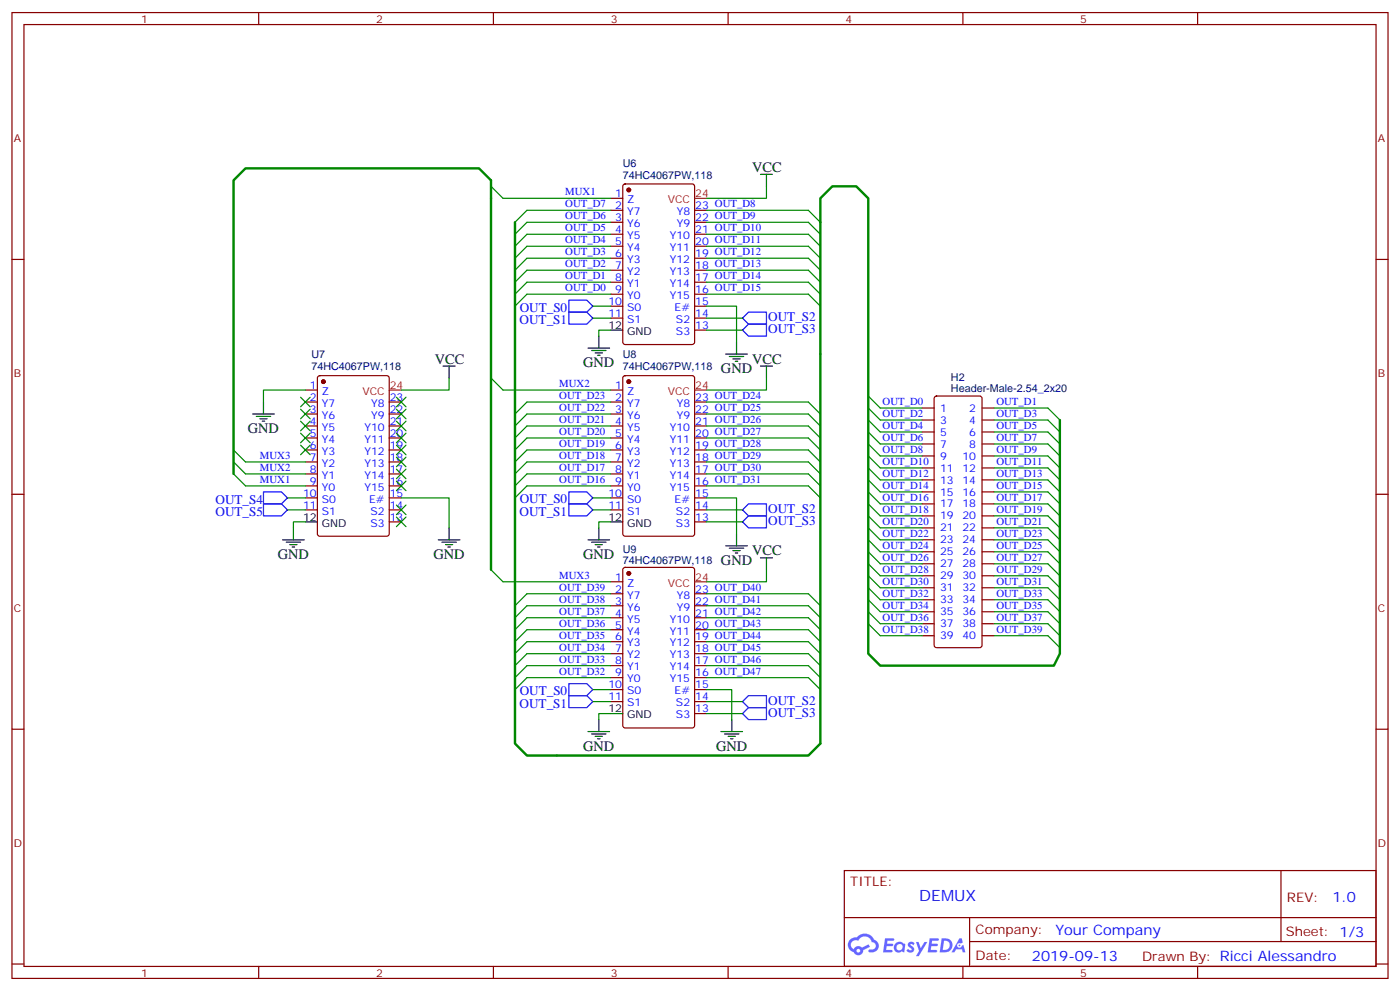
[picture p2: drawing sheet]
<svg xmlns="http://www.w3.org/2000/svg" width="412mm" height="292mm" viewBox="0 0 412 292" stroke-linecap="round" stroke-linejoin="round" font-family="sans-serif">
<path d="M151.7 65.4v153.5l3.5 3.5h82.9l3.6-3.5v-160.5l3.5-3.5h7l3.6 3.5v134l3.5 3.6h51.1l1.8-3.6v-68.8M68.8 139.5v-86.4l3.5-3.5h68.8l3.5 3.5v114.6" fill="none" stroke="#008700" stroke-width=".71"/>
<g fill="none" stroke="#870000" stroke-width=".35">
<path d="M3.5 3.7h405.4v284.3h-405.4zM7.1 7.2h398.2v277.3h-398.2zM76.2 3.7v3.5M145.3 3.7v3.5M214.5 3.7v3.5M283.6 3.7v3.5M352.8 3.7v3.5M3.5 76.4h3.6M405.3 76.4h3.6M3.5 145.5h3.6M405.3 145.5h3.6M3.5 214.7h3.6"/>
<path d="M405.3 214.7h3.6M248.7 256.3h156.6v28.2h-156.6zM377.3 256.3v20.9M248.7 270.1h156.5M285.6 277.2h119.6M285.6 270.1v14.2M3.5 283.8h3.6M76.2 284.5v3.5M145.3 284.5v3.5M214.5 284.5v3.5M283.6 284.5v3.5M352.8 284.5v3.5"/>
<path d="M405.3 283.8h3.6"/>
</g>
<g fill="#5487ff">
<path d="M267.7 277.5a1.22 1.22 0 0 1 1.7 .2l-.4 .6a.47 .47 0 0 0-.3-.4 .47 .47 0 0 0-.5 .2l.1 .2a1.14 1.14 0 0 1 .8 1.8 1.14 1.14 0 0 1-1.9 0l-.2-.2 .5-.6 .7 .5a.29 .29 0 0 0 .3-.3 .29 .29 0 0 0-.2-.3 1.04 1.04 0 0 1-.6-1.7z"/>
<path d="M260.7 276.2h2.4l.3 .2-.2 .5-1.8 .1-.1 .8h1.5l.3 .4-.3 .4h-1.6l-.2 1.1h1.7l.2 .3-.2 .3-2.6 .1z"/>
<path d="M273.8 276.2h2.4l.3 .2-.1 .5-1.8 .1-.2 .8h1.6l.3 .4-.4 .4-1.6-.1-.1 1.1 1.7 .1 .2 .3-.2 .3-2.6 .1z"/>
<path d="M282.6 276.2h.7l.3 1.3-.6 .3a.69 .69 0 0 0-1 .3 .69 .69 0 0 0 .4 .9 .69 .69 0 0 0 .9-.6l.5-.2 .6 2.2h-.8l-.2-.9h-1.8l-.5 .9h-.8z"/>
<path d="M269.8 277.3h.8l.6 1.8 1.1-1.8h.9l-2.6 4.2h-.8l.9-1.5z"/>
<path d="M277.4 276.2l-.6 4.2h1.3a2.11 2.11 0 0 0 2.5-2.1 2.11 2.11 0 0 0-2.5-2.1zM278.1 277a1.39 1.39 0 0 1 1.7 1.4 1.39 1.39 0 0 1-1.8 1.2h-.3z"/>
<path d="M263.7 277.8a1.54 1.54 0 0 0-.1 2.2 1.54 1.54 0 0 0 2.2 .1l.6 .3 .3-2.3-.2-.3h-.4a1.49 1.49 0 0 0-2.4 0zM264 278.8a.94 .94 0 0 1 1.8 0 .94 .94 0 0 1-1.8 0z"/>
<path d="M250.4 276.6a2.18 2.18 0 0 0 1.1 3.7 1.44 1.44 0 0 0 1.6 .9 1.44 1.44 0 0 0 1.2-1.4l2-1.1-.5-.7-1.9 1a1.47 1.47 0 0 0-2.4 .4 1.39 1.39 0 0 1-.7-1.9 1.39 1.39 0 0 1 2-.5 2.12 2.12 0 0 1 2.2-1.3 2.12 2.12 0 0 1 1.9 1.7 1.14 1.14 0 0 1 1.1 1.4 1.14 1.14 0 0 1-1.7 .7 .43 .43 0 0 0-.5 .4 .43 .43 0 0 0 .4 .5 1.98 1.98 0 0 0 2.5-1.2 1.98 1.98 0 0 0-1.2-2.6 3.1 3.1 0 0 0-5.3-.6l-.9 .1zM252.3 279.9a.55 .55 0 0 1 1.1 0 .55 .55 0 0 1-1.1 0z"/>
<circle cx="282.6" cy="278.3" r=".26"/>
</g>
<g fill="none" stroke="#870000" stroke-width=".35">
<path d="M179.9 58.4h3.5M183.7 54.4l.4-.2h19.8l.7 .4v46.1l-.5 .7h-20l-.6-.4-.1-46.1zM179.9 61.9h3.5M179.9 65.4h3.5M179.9 69h3.5M179.9 72.5h3.5M179.9 76h3.5M179.9 79.6h3.5M204.6 61.9h3.5M204.6 65.4h3.5M204.6 69h3.5M204.6 72.5h3.5"/>
<path d="M204.6 76h3.5M204.6 79.6h3.5M179.9 83.1h3.5M179.9 86.6h3.5M179.9 90.1h3.5M179.9 93.7h3.5M204.6 83.1h3.5M204.6 86.6h3.5M204.6 90.1h3.5M204.6 93.7h3.5M204.6 97.2h3.5M90 114.8h3.5"/>
<path d="M90 118.4h3.5M93.7 110.8l.5-.2h19.7l.7 .4 .1 46.2-.5 .6-20 .1-.7-.5v-46.1zM114.7 118.4h3.5M179.9 114.8h3.5M179.9 118.4h3.5M183.7 110.8l.4-.2h19.8l.7 .4v46.2l-.5 .6-20 .1-.6-.5-.1-46.1zM204.6 118.4h3.5M275.4 116.8l.5-.2h12.7l.5 .2 .2 .5v72.7l-.3 .5-.4 .2h-12.7l-.5-.3-.2-.4v-72.7zM90 121.9h3.5M90 125.4h3.5M90 128.9h3.5M90 132.5h3.5"/>
<path d="M90 136h3.5M90 139.5h3.5M114.7 121.9h3.5M114.7 125.4h3.5M114.7 128.9h3.5M114.7 132.5h3.5M114.7 136h3.5M114.7 139.5h3.5M179.9 121.9h3.5M179.9 125.4h3.5M179.9 128.9h3.5M179.9 132.5h3.5"/>
<path d="M179.9 136h3.5M179.9 139.5h3.5M204.6 121.9h3.5M204.6 125.4h3.5M204.6 128.9h3.5M204.6 132.5h3.5M204.6 136h3.5M204.6 139.5h3.5M271.6 120.1h3.6M271.6 123.6h3.6M271.6 127.2h3.6M271.6 130.7h3.6"/>
<path d="M271.6 134.2h3.6M271.6 137.8h3.6M289.3 120.1h3.5M289.3 123.6h3.5M289.3 127.2h3.5M289.3 130.7h3.5M289.3 134.2h3.5M289.3 137.8h3.5M90 143.1h3.5M90 146.6h3.5M90 150.1h3.5M114.7 143.1h3.5"/>
<path d="M114.7 146.6h3.5M114.7 150.1h3.5M114.7 153.6h3.5M179.9 143.1h3.5M179.9 146.6h3.5M179.9 150.1h3.5M204.6 143.1h3.5M204.6 146.6h3.5M204.6 150.1h3.5M204.6 153.6h3.5M271.6 141.3h3.6M271.6 144.8h3.6"/>
<path d="M271.6 148.3h3.6M271.6 151.9h3.6M271.6 155.4h3.6M271.6 158.9h3.6M289.3 141.3h3.5M289.3 144.8h3.5M289.3 148.3h3.5M289.3 151.9h3.5M289.3 155.4h3.5M289.3 158.9h3.5M179.9 171.3h3.5M179.9 174.8h3.5"/>
<path d="M179.9 178.3h3.5M183.7 167.2l.4-.2h19.8l.7 .5v46.1l-.5 .7h-20l-.6-.4-.1-46.2zM204.6 174.8h3.5M204.6 178.3h3.5M271.6 162.5h3.6M271.6 166h3.6M271.6 169.5h3.6M271.6 173h3.6M271.6 176.6h3.6M289.3 162.5h3.5M289.3 166h3.5M289.3 169.5h3.5"/>
<path d="M289.3 173h3.5M289.3 176.6h3.5M179.9 181.9h3.5M179.9 185.4h3.5M179.9 188.9h3.5M179.9 192.4h3.5M179.9 196h3.5M179.9 199.5h3.5M204.6 181.9h3.5M204.6 185.4h3.5M204.6 188.9h3.5M204.6 192.4h3.5"/>
<path d="M204.6 196h3.5M204.6 199.5h3.5M271.6 180.1h3.6M271.6 183.6h3.6M271.6 187.1h3.6M289.3 180.1h3.5M289.3 183.6h3.5M289.3 187.1h3.5M179.9 203h3.5M179.9 206.6h3.5M204.6 203h3.5M204.6 206.6h3.5"/>
<path d="M204.6 210.1h3.5"/>
</g>
<g fill="#870000" stroke="#870000" stroke-width=".35">
<circle cx="185.2" cy="112.4" r=".53"/>
<circle cx="185.2" cy="168.8" r=".53"/>
<circle cx="185.2" cy="55.9" r=".53"/>
<circle cx="95.2" cy="112.4" r=".53"/>
</g>
<g fill="none" stroke="#000" stroke-width=".35">
<path d="M224 51.3h3.5M225.8 51.3v3.6M176.4 99v3.5M179.9 97.2h3.5M77.6 118.4v3.5M130.5 107.8h3.6M132.3 107.8v3.5M173.2 102.5h6.4M174.3 103.2h4.2M175.3 103.9h2.1M176 104.6h.7M213.8 104.2h6.3"/>
<path d="M214.8 105h4.3M215.9 105.7h2.1M216.6 106.4h.7M217 100.7v3.5M224 107.8h3.5M225.8 107.8v3.5M74.4 121.9h6.4M75.5 122.6h4.2M76.6 123.3h2.1M77.3 124h.7M83.3 158.9h6.3M84.3 159.6h4.2"/>
<path d="M86.4 155.4v3.5M90 153.6h3.5M129.1 158.9h6.4M130.2 159.6h4.2M132.3 155.4v3.5M173.2 158.9h6.4M174.3 159.6h4.2M176.4 155.4v3.5M179.9 153.6h3.5M217 157.2v3.5M85.4 160.3h2.1M86.1 161h.7"/>
<path d="M131.2 160.3h2.1M131.9 161h.7M175.3 160.3h2.1M176 161h.7M213.8 160.7h6.3M214.8 161.4h4.3M215.9 162.1h2.1M216.6 162.8h.7M224 164.2h3.5M225.8 164.2v3.5M173.2 215.4h6.4M174.3 216.1h4.2"/>
<path d="M175.3 216.8h2.1M176 217.5h.7M176.4 211.8v3.6M179.9 210.1h3.5M212.4 215.4h6.3M213.4 216.1h4.3M214.5 216.8h2.1M215.2 217.5h.7M215.6 211.8v3.6"/>
</g>
<path d="M204.6 58.4h3.5M114.7 114.8h3.5M204.6 114.8h3.5M204.6 171.3h3.5" fill="none" stroke="#f00" stroke-width=".35"/>
<g fill="none" stroke="#00f" stroke-width=".35">
<path d="M167.6 91.9h5.3l1.7 1.8-1.7 1.7h-5.3zM167.6 88.4h5.3l1.7 1.7-1.7 1.8h-5.3zM218.7 97.2l1.8-1.8h5.3v3.6h-5.3zM218.7 93.7l1.8-1.8h5.3v3.5h-5.3zM77.6 148.3h5.3l1.8 1.8-1.8 1.8h-5.3zM77.6 144.8h5.3l1.8 1.8-1.8 1.7h-5.3zM167.6 144.8h5.3l1.7 1.8-1.7 1.7h-5.3zM167.6 148.3h5.3l1.7 1.8-1.7 1.8h-5.3zM218.7 150.1l1.8-1.8h5.3v3.6h-5.3zM218.7 153.6l1.8-1.7h5.3v3.5h-5.3zM167.6 201.3h5.3l1.7 1.7-1.7 1.8h-5.3zM167.6 204.8h5.3l1.7 1.8-1.7 1.7h-5.3z"/>
<path d="M218.7 206.6l1.8-1.8h5.3v3.5h-5.3zM218.7 210.1l1.8-1.8h5.3v3.5h-5.3z"/>
</g>
<g fill="none" stroke="#008700" stroke-width=".35">
<path d="M144.6 54.9l3.6 3.5h31.7M225.8 54.9v3.5h-17.7M179.9 79.6h-24.7l-3.5 3.5M179.9 76h-24.7l-3.5 3.6M179.9 72.5h-24.7l-3.5 3.5M179.9 69h-24.7l-3.5 3.5M179.9 65.4h-24.7l-3.5 3.6M179.9 61.9h-24.7l-3.5 3.5M208.1 79.6h30l3.6 3.5M208.1 76h30l3.6 3.6M208.1 72.5h30l3.6 3.5M208.1 69h30l3.6 3.5"/>
<path d="M208.1 65.4h30l3.6 3.6M208.1 61.9h30l3.6 3.5M174.6 93.7h5.3M174.6 90.1h5.3M179.9 97.2h-3.5v1.8M179.9 86.6h-24.7l-3.5 3.5M179.9 83.1h-24.7l-3.5 3.5M208.1 90.1h8.9v10.6M208.1 97.2h10.6M208.1 93.7h10.6M208.1 86.6h30l3.6 3.5M208.1 83.1h30l3.6 3.5"/>
<path d="M90 114.8h-12.4v3.6M132.3 111.3v3.5h-14.1M144.6 111.3l3.6 3.5h31.7M179.9 118.4h-24.7l-3.5 3.5M208.1 118.4h30l3.6 3.5M225.8 111.3v3.5h-17.7M255.8 116.6l3.5 3.5h12.3M68.8 139.5l3.5 3.6h17.7M68.8 136l3.5 3.5h17.7M68.8 132.5l3.5 3.5h17.7M179.9 139.5h-24.7l-3.5 3.6M179.9 136h-24.7l-3.5 3.5"/>
<path d="M179.9 121.9h-24.7l-3.5 3.5M179.9 125.4h-24.7l-3.5 3.5M179.9 128.9h-24.7l-3.5 3.6M179.9 132.5h-24.7l-3.5 3.5M208.1 139.5h30l3.6 3.6M208.1 136h30l3.6 3.5M208.1 121.9h30l3.6 3.5M208.1 125.4h30l3.6 3.5M208.1 128.9h30l3.6 3.6M208.1 132.5h30l3.6 3.5M255.8 123.6l3.5 3.6h12.3M255.8 137.8l3.5 3.5h12.3"/>
<path d="M255.8 134.2l3.5 3.6h12.3M255.8 130.7l3.5 3.5h12.3M255.8 127.2l3.5 3.5h12.3M255.8 120.1l3.5 3.5h12.3M292.8 137.8h15.9l3.5 3.5M292.8 134.2h15.9l3.5 3.6M292.8 130.7h15.9l3.5 3.5M292.8 123.6h15.9l3.5 3.6M292.8 120.1h15.9l3.5 3.5M292.8 127.2h15.9l3.5 3.5M84.7 150.1h5.3M84.7 146.6h5.3"/>
<path d="M90 153.6h-3.6v1.8M118.2 146.6h14.1v8.8M174.6 150.1h5.3M174.6 146.6h5.3M179.9 153.6h-3.5v1.8M179.9 143.1h-24.7l-3.5 3.5M208.1 146.6h8.9v10.6M208.1 143.1h30l3.6 3.5M208.1 150.1h10.6M208.1 153.6h10.6M255.8 141.3l3.5 3.5h12.3M255.8 144.8l3.5 3.5h12.3"/>
<path d="M255.8 148.3l3.5 3.6h12.3M255.8 151.9l3.5 3.5h12.3M255.8 155.4l3.5 3.5h12.3M255.8 158.9l3.5 3.6h12.3M292.8 144.8h15.9l3.5 3.5M292.8 148.3h15.9l3.5 3.6M292.8 151.9h15.9l3.5 3.5M292.8 155.4h15.9l3.5 3.5M292.8 158.9h15.9l3.5 3.6M292.8 141.3h15.9l3.5 3.5M144.6 167.7l3.6 3.6h31.7M179.9 174.8h-24.7l-3.5 3.5"/>
<path d="M179.9 178.3h-24.7l-3.5 3.6M208.1 174.8h30l3.6 3.5M208.1 178.3h30l3.6 3.6M225.8 167.7v3.6h-17.7M255.8 166l3.5 3.5h12.3M255.8 169.5l3.5 3.5h12.3M255.8 173l3.5 3.6h12.3M255.8 176.6l3.5 3.5h12.3M255.8 162.5l3.5 3.5h12.3M292.8 169.5h15.9l3.5 3.5M292.8 173h15.9l3.5 3.6M292.8 176.6h15.9l3.5 3.5"/>
<path d="M292.8 162.5h15.9l3.5 3.5M292.8 166h15.9l3.5 3.5M179.9 199.5h-24.7l-3.5 3.5M179.9 181.9h-24.7l-3.5 3.5M179.9 185.4h-24.7l-3.5 3.5M179.9 188.9h-24.7l-3.5 3.5M179.9 192.4h-24.7l-3.5 3.6M179.9 196h-24.7l-3.5 3.5M208.1 199.5h30l3.6 3.5M208.1 181.9h30l3.6 3.5M208.1 185.4h30l3.6 3.5M208.1 188.9h30l3.6 3.5"/>
<path d="M208.1 192.4h30l3.6 3.6M208.1 196h30l3.6 3.5M255.8 180.1l3.5 3.5h12.3M255.8 183.6l3.5 3.5h12.3M292.8 180.1h15.9l3.5 3.5M292.8 183.6h15.9l3.5 3.5M292.8 187.1h15.9l3.5 3.6M174.6 203h5.3M174.6 206.6h5.3M179.9 210.1h-3.5v1.7M208.1 203h7.4v8.8M208.1 206.6h10.6"/>
<path d="M208.1 210.1h10.6"/>
</g>
<g fill="#000" stroke="#008700" stroke-width=".35">
<path d="M88.5 116.9l2.9 2.9zM91.4 116.9l-2.9 2.9z"/>
<path d="M116.8 116.9l2.8 2.9zM119.6 116.9l-2.8 2.9z"/>
<path d="M88.5 120.5l2.9 2.8zM91.4 120.5l-2.9 2.8z"/>
<path d="M88.5 124l2.9 2.8zM91.4 124l-2.9 2.8z"/>
<path d="M88.5 127.5l2.9 2.9zM91.4 127.5l-2.9 2.9z"/>
<path d="M88.5 131.1l2.9 2.8zM91.4 131.1l-2.9 2.8z"/>
<path d="M116.8 138.1l2.8 2.8zM119.6 138.1l-2.8 2.8z"/>
<path d="M116.8 134.6l2.8 2.8zM119.6 134.6l-2.8 2.8z"/>
<path d="M116.8 131.1l2.8 2.8zM119.6 131.1l-2.8 2.8z"/>
<path d="M116.8 127.5l2.8 2.9zM119.6 127.5l-2.8 2.9z"/>
<path d="M116.8 124l2.8 2.8zM119.6 124l-2.8 2.8z"/>
<path d="M116.8 120.5l2.8 2.8zM119.6 120.5l-2.8 2.8z"/>
<path d="M116.8 141.6l2.8 2.9zM119.6 141.6l-2.8 2.9z"/>
<path d="M116.8 152.2l2.8 2.8zM119.6 152.2l-2.8 2.8z"/>
<path d="M116.8 148.7l2.8 2.8zM119.6 148.7l-2.8 2.8z"/>
</g>
<text font-size="4.6" fill="#00f" x="270.8" y="265.3">DEMUX</text>
<g font-size="4.2">
<text x="221.5" y="50.6">VCC</text>
<text x="128.1" y="107.1">VCC</text>
<text x="221.5" y="107.1">VCC</text>
<text x="171.8" y="108.1">GND</text>
<text x="212.4" y="109.9">GND</text>
<text x="73" y="127.5">GND</text>
<text x="81.8" y="164.6">GND</text>
<text x="127.7" y="164.6">GND</text>
<text x="171.8" y="164.6">GND</text>
<text x="212.4" y="166.3">GND</text>
<text x="221.5" y="163.5">VCC</text>
<text x="171.8" y="221">GND</text>
<text x="211" y="221">GND</text>
</g>
<g font-size="4.2" fill="#00f">
<text x="392.5" y="265.6">1.0</text>
<text x="310.9" y="275.1">Your Company</text>
<text x="304" y="282.9">2019-09-13</text>
</g>
<g font-size="3.9" fill="#00f">
<text x="153.1" y="95.4">OUT_S1</text>
<text x="153.1" y="91.8">OUT_S0</text>
<text x="226.3" y="94.5">OUT_S2</text>
<text x="226.3" y="98">OUT_S3</text>
<text x="63.5" y="148.3">OUT_S4</text>
<text x="153.1" y="148.2">OUT_S0</text>
<text x="63.5" y="151.9">OUT_S5</text>
<text x="153.1" y="151.9">OUT_S1</text>
<text x="226.3" y="151">OUT_S2</text>
<text x="226.3" y="154.5">OUT_S3</text>
<text x="153.1" y="208.3">OUT_S1</text>
<text x="153.1" y="204.7">OUT_S0</text>
<text x="226.3" y="207.4">OUT_S2</text>
<text x="226.3" y="210.9">OUT_S3</text>
</g>
<g font-size="3.9" fill="#800">
<text x="250.5" y="260.9">TITLE:</text>
<text x="379.1" y="265.6">REV:</text>
<text x="287.4" y="275.1">Company:</text>
<text x="378.7" y="275.7">Sheet: 1/3</text>
<text x="287.4" y="282.8">Date:</text>
<text x="336.4" y="282.8">Drawn By: Ricci Alessandro</text>
</g>
<g font-size="3.2" fill="#800">
<text x="41.6" y="6.7">1</text>
<text x="110.8" y="6.7">2</text>
<text x="179.9" y="6.7">3</text>
<text x="249.1" y="6.7">4</text>
<text x="318.2" y="6.7">5</text>
<text x="4.1" y="41.8">A</text>
<text x="405.9" y="41.8">A</text>
<text x="4.1" y="110.9">B</text>
<text x="405.9" y="110.9">B</text>
<text x="4.1" y="180.1">C</text>
<text x="405.9" y="180.1">C</text>
<text x="4.1" y="249.2">D</text>
<text x="405.9" y="249.2">D</text>
<text x="41.6" y="287.5">1</text>
<text x="110.8" y="287.5">2</text>
<text x="179.9" y="287.5">3</text>
<text x="249.1" y="287.5">4</text>
<text x="318.2" y="287.5">5</text>
</g>
<g font-size="3.2" fill="#000080">
<text x="183.4" y="52.6">74HC4067PW,118</text>
<text x="183.4" y="49">U6</text>
<text x="91.7" y="105.5">U7</text>
<text x="183.4" y="105.5">U8</text>
<text x="91.7" y="109">74HC4067PW,118</text>
<text x="183.4" y="109">74HC4067PW,118</text>
<text x="280.1" y="112.3">H2</text>
<text x="280.1" y="115.5">Header-Male-2.54_2x20</text>
<text x="183.4" y="166">74HC4067PW,118</text>
<text x="183.4" y="162.8">U9</text>
</g>
<g font-size="3.2" fill="#00f">
<text x="166.5" y="57.5">MUX1</text>
<text x="181.3" y="58">1</text>
<text x="184.7" y="59.8">Z</text>
<text x="166.5" y="61">OUT_D7</text>
<text x="166.5" y="64.6">OUT_D6</text>
<text x="181.3" y="61.6">2</text>
<text x="181.3" y="65.1">3</text>
<text x="184.7" y="63.3">Y7</text>
<text x="199.3" y="63.3">Y8</text>
<text x="204.8" y="65.1">22 OUT_D9</text>
<text x="204.8" y="61.6">23 OUT_D8</text>
<text x="166.5" y="68.1">OUT_D5</text>
<text x="166.5" y="71.6">OUT_D4</text>
<text x="181.3" y="68.6">4</text>
<text x="184.7" y="66.9">Y6</text>
<text x="184.7" y="70.4">Y5</text>
<text x="197.3" y="70.4">Y10</text>
<text x="199.3" y="66.9">Y9</text>
<text x="204.8" y="68.6">21 OUT_D10</text>
<text x="166.5" y="75.1">OUT_D3</text>
<text x="181.3" y="72.1">5</text>
<text x="181.3" y="75.7">6</text>
<text x="184.7" y="73.9">Y4</text>
<text x="184.7" y="77.4">Y3</text>
<text x="197.3" y="77.4">Y12</text>
<text x="197.3" y="73.9">Y11</text>
<text x="204.8" y="75.7">19 OUT_D12</text>
<text x="204.8" y="72.1">20 OUT_D11</text>
<text x="166.5" y="78.7">OUT_D2</text>
<text x="166.5" y="82.2">OUT_D1</text>
<text x="181.3" y="79.2">7</text>
<text x="181.3" y="82.7">8</text>
<text x="184.7" y="81">Y2</text>
<text x="197.3" y="81">Y13</text>
<text x="204.8" y="82.7">17 OUT_D14</text>
<text x="204.8" y="79.2">18 OUT_D13</text>
<text x="166.5" y="85.7">OUT_D0</text>
<text x="179.2" y="89.8">10</text>
<text x="181.3" y="86.3">9</text>
<text x="184.7" y="84.5">Y1</text>
<text x="184.7" y="88">Y0</text>
<text x="197.3" y="88">Y15</text>
<text x="197.3" y="84.5">Y14</text>
<text x="204.8" y="89.8">15</text>
<text x="204.8" y="86.3">16 OUT_D15</text>
<text x="179.2" y="93.3">11</text>
<text x="184.7" y="91.5">S0</text>
<text x="184.7" y="95.1">S1</text>
<text x="198.7" y="91.5">E#</text>
<text x="199.1" y="95.1">S2</text>
<text x="204.8" y="93.3">14</text>
<text x="199.1" y="98.6">S3</text>
<text x="204.8" y="96.8">13</text>
<text x="164.7" y="113.9">MUX2</text>
<text x="91.3" y="114.5">1</text>
<text x="91.3" y="118">2</text>
<text x="94.8" y="116.2">Z</text>
<text x="94.8" y="119.8">Y7</text>
<text x="109.4" y="119.8">Y8</text>
<text x="114.8" y="118">23</text>
<text x="164.7" y="117.5">OUT_D23</text>
<text x="181.3" y="114.5">1</text>
<text x="181.3" y="118">2</text>
<text x="184.7" y="116.2">Z</text>
<text x="184.7" y="119.8">Y7</text>
<text x="199.3" y="119.8">Y8</text>
<text x="204.8" y="118">23 OUT_D24</text>
<text x="260" y="119.2">OUT_D0</text>
<text x="293.5" y="119.2">OUT_D1</text>
<text x="91.3" y="121.5">3</text>
<text x="91.3" y="125.1">4</text>
<text x="94.8" y="123.3">Y6</text>
<text x="109.4" y="123.3">Y9</text>
<text x="114.8" y="125.1">21</text>
<text x="114.8" y="121.5">22</text>
<text x="164.7" y="121">OUT_D22</text>
<text x="164.7" y="124.5">OUT_D21</text>
<text x="181.3" y="121.5">3</text>
<text x="181.3" y="125.1">4</text>
<text x="184.7" y="123.3">Y6</text>
<text x="199.3" y="123.3">Y9</text>
<text x="204.8" y="125.1">21 OUT_D26</text>
<text x="204.8" y="121.5">22 OUT_D25</text>
<text x="260" y="122.8">OUT_D2</text>
<text x="276.9" y="121.2">1</text>
<text x="276.9" y="124.7">3</text>
<text x="285.5" y="121.2">2</text>
<text x="285.5" y="124.7">4</text>
<text x="293.5" y="122.8">OUT_D3</text>
<text x="91.3" y="128.6">5</text>
<text x="94.8" y="126.8">Y5</text>
<text x="94.8" y="130.4">Y4</text>
<text x="107.4" y="130.4">Y11</text>
<text x="107.4" y="126.8">Y10</text>
<text x="114.8" y="128.6">20</text>
<text x="164.7" y="128.1">OUT_D20</text>
<text x="164.7" y="131.6">OUT_D19</text>
<text x="181.3" y="128.6">5</text>
<text x="184.7" y="126.8">Y5</text>
<text x="184.7" y="130.4">Y4</text>
<text x="197.3" y="130.4">Y11</text>
<text x="197.3" y="126.8">Y10</text>
<text x="204.8" y="128.6">20 OUT_D27</text>
<text x="260" y="129.8">OUT_D6</text>
<text x="260" y="126.3">OUT_D4</text>
<text x="276.9" y="128.2">5</text>
<text x="276.9" y="131.8">7</text>
<text x="285.5" y="128.2">6</text>
<text x="285.5" y="131.8">8</text>
<text x="293.5" y="129.8">OUT_D7</text>
<text x="293.5" y="126.3">OUT_D5</text>
<text x="76.6" y="135.1">MUX3</text>
<text x="91.3" y="132.1">6</text>
<text x="91.3" y="135.6">7</text>
<text x="94.8" y="133.9">Y3</text>
<text x="94.8" y="137.4">Y2</text>
<text x="107.4" y="137.4">Y13</text>
<text x="107.4" y="133.9">Y12</text>
<text x="114.8" y="135.6">18</text>
<text x="114.8" y="132.1">19</text>
<text x="164.7" y="135.1">OUT_D18</text>
<text x="181.3" y="132.1">6</text>
<text x="181.3" y="135.6">7</text>
<text x="184.7" y="133.9">Y3</text>
<text x="184.7" y="137.4">Y2</text>
<text x="197.3" y="137.4">Y13</text>
<text x="197.3" y="133.9">Y12</text>
<text x="204.8" y="135.6">18 OUT_D29</text>
<text x="204.8" y="132.1">19 OUT_D28</text>
<text x="260" y="136.9">OUT_D10</text>
<text x="260" y="133.3">OUT_D8</text>
<text x="276.9" y="135.3">9</text>
<text x="283.5" y="135.3">10</text>
<text x="293.5" y="136.9">OUT_D11</text>
<text x="293.5" y="133.3">OUT_D9</text>
<text x="76.6" y="142.2">MUX1</text>
<text x="76.6" y="138.6">MUX2</text>
<text x="91.3" y="139.2">8</text>
<text x="91.3" y="142.7">9</text>
<text x="94.8" y="140.9">Y1</text>
<text x="107.4" y="140.9">Y14</text>
<text x="114.8" y="142.7">16</text>
<text x="114.8" y="139.2">17</text>
<text x="164.7" y="138.6">OUT_D17</text>
<text x="164.7" y="142.2">OUT_D16</text>
<text x="181.3" y="139.2">8</text>
<text x="181.3" y="142.7">9</text>
<text x="184.7" y="140.9">Y1</text>
<text x="197.3" y="140.9">Y14</text>
<text x="204.8" y="142.7">16 OUT_D31</text>
<text x="204.8" y="139.2">17 OUT_D30</text>
<text x="260" y="143.9">OUT_D14</text>
<text x="260" y="140.4">OUT_D12</text>
<text x="276.9" y="138.8">11</text>
<text x="276.9" y="142.3">13</text>
<text x="283.5" y="138.8">12</text>
<text x="283.5" y="142.3">14</text>
<text x="293.5" y="143.9">OUT_D15</text>
<text x="293.5" y="140.4">OUT_D13</text>
<text x="89.3" y="146.2">10</text>
<text x="89.3" y="149.8">11</text>
<text x="94.8" y="144.5">Y0</text>
<text x="94.8" y="148">S0</text>
<text x="107.4" y="144.5">Y15</text>
<text x="108.7" y="148">E#</text>
<text x="114.8" y="149.8">14</text>
<text x="114.8" y="146.2">15</text>
<text x="179.2" y="146.2">10</text>
<text x="179.2" y="149.8">11</text>
<text x="184.7" y="144.5">Y0</text>
<text x="184.7" y="148">S0</text>
<text x="197.3" y="144.5">Y15</text>
<text x="198.7" y="148">E#</text>
<text x="204.8" y="149.8">14</text>
<text x="204.8" y="146.2">15</text>
<text x="260" y="147.5">OUT_D16</text>
<text x="276.9" y="145.9">15</text>
<text x="276.9" y="149.4">17</text>
<text x="283.5" y="145.9">16</text>
<text x="283.5" y="149.4">18</text>
<text x="293.5" y="147.5">OUT_D17</text>
<text x="94.8" y="151.5">S1</text>
<text x="109.2" y="155">S3</text>
<text x="109.2" y="151.5">S2</text>
<text x="114.8" y="153.3">13</text>
<text x="184.7" y="151.5">S1</text>
<text x="199.1" y="155">S3</text>
<text x="199.1" y="151.5">S2</text>
<text x="204.8" y="153.3">13</text>
<text x="260" y="154.5">OUT_D20</text>
<text x="260" y="151">OUT_D18</text>
<text x="276.9" y="152.9">19</text>
<text x="283.5" y="152.9">20</text>
<text x="293.5" y="154.5">OUT_D21</text>
<text x="293.5" y="151">OUT_D19</text>
<text x="260" y="161.6">OUT_D24</text>
<text x="260" y="158">OUT_D22</text>
<text x="276.9" y="156.5">21</text>
<text x="276.9" y="160">23</text>
<text x="283.5" y="156.5">22</text>
<text x="283.5" y="160">24</text>
<text x="293.5" y="161.6">OUT_D25</text>
<text x="293.5" y="158">OUT_D23</text>
<text x="260" y="165.1">OUT_D26</text>
<text x="276.9" y="163.5">25</text>
<text x="276.9" y="167">27</text>
<text x="283.5" y="163.5">26</text>
<text x="283.5" y="167">28</text>
<text x="293.5" y="165.1">OUT_D27</text>
<text x="164.7" y="173.9">OUT_D39</text>
<text x="164.7" y="170.4">MUX3</text>
<text x="181.3" y="170.9">1</text>
<text x="184.7" y="172.7">Z</text>
<text x="260" y="172.2">OUT_D30</text>
<text x="260" y="168.6">OUT_D28</text>
<text x="276.9" y="170.6">29</text>
<text x="283.5" y="170.6">30</text>
<text x="293.5" y="172.2">OUT_D31</text>
<text x="293.5" y="168.6">OUT_D29</text>
<text x="164.7" y="177.4">OUT_D38</text>
<text x="181.3" y="174.4">2</text>
<text x="181.3" y="178">3</text>
<text x="184.7" y="176.2">Y7</text>
<text x="184.7" y="179.7">Y6</text>
<text x="199.3" y="179.7">Y9</text>
<text x="199.3" y="176.2">Y8</text>
<text x="204.8" y="178">22 OUT_D41</text>
<text x="204.8" y="174.4">23 OUT_D40</text>
<text x="260" y="179.2">OUT_D34</text>
<text x="260" y="175.7">OUT_D32</text>
<text x="276.9" y="174.1">31</text>
<text x="276.9" y="177.6">33</text>
<text x="283.5" y="174.1">32</text>
<text x="283.5" y="177.6">34</text>
<text x="293.5" y="179.2">OUT_D35</text>
<text x="293.5" y="175.7">OUT_D33</text>
<text x="164.7" y="181">OUT_D37</text>
<text x="164.7" y="184.5">OUT_D36</text>
<text x="181.3" y="181.5">4</text>
<text x="181.3" y="185">5</text>
<text x="184.7" y="183.3">Y5</text>
<text x="197.3" y="183.3">Y10</text>
<text x="204.8" y="185">20 OUT_D43</text>
<text x="204.8" y="181.5">21 OUT_D42</text>
<text x="260" y="182.7">OUT_D36</text>
<text x="276.9" y="181.2">35</text>
<text x="276.9" y="184.7">37</text>
<text x="283.5" y="181.2">36</text>
<text x="283.5" y="184.7">38</text>
<text x="293.5" y="182.7">OUT_D37</text>
<text x="164.7" y="188">OUT_D35</text>
<text x="164.7" y="191.6">OUT_D34</text>
<text x="181.3" y="188.6">6</text>
<text x="184.7" y="186.8">Y4</text>
<text x="184.7" y="190.3">Y3</text>
<text x="197.3" y="190.3">Y12</text>
<text x="197.3" y="186.8">Y11</text>
<text x="204.8" y="188.6">19 OUT_D44</text>
<text x="260" y="186.3">OUT_D38</text>
<text x="276.9" y="188.2">39</text>
<text x="283.5" y="188.2">40</text>
<text x="293.5" y="186.3">OUT_D39</text>
<text x="164.7" y="195.1">OUT_D33</text>
<text x="181.3" y="192.1">7</text>
<text x="181.3" y="195.6">8</text>
<text x="184.7" y="193.9">Y2</text>
<text x="184.7" y="197.4">Y1</text>
<text x="197.3" y="197.4">Y14</text>
<text x="197.3" y="193.9">Y13</text>
<text x="204.8" y="195.6">17 OUT_D46</text>
<text x="204.8" y="192.1">18 OUT_D45</text>
<text x="164.7" y="198.6">OUT_D32</text>
<text x="179.2" y="202.7">10</text>
<text x="181.3" y="199.1">9</text>
<text x="184.7" y="200.9">Y0</text>
<text x="197.3" y="200.9">Y15</text>
<text x="204.8" y="202.7">15</text>
<text x="204.8" y="199.1">16 OUT_D47</text>
<text x="179.2" y="206.2">11</text>
<text x="184.7" y="204.4">S0</text>
<text x="184.7" y="208">S1</text>
<text x="198.7" y="204.4">E#</text>
<text x="199.1" y="208">S2</text>
<text x="204.8" y="209.7">13</text>
<text x="204.8" y="206.2">14</text>
<text x="199.1" y="211.5">S3</text>
</g>
<g font-size="3.2" fill="#f00">
<text x="196.7" y="59.8">VCC</text>
<text x="204.8" y="58">24</text>
<text x="106.7" y="116.2">VCC</text>
<text x="114.8" y="114.5">24</text>
<text x="196.7" y="116.2">VCC</text>
<text x="204.8" y="114.5">24</text>
<text x="196.7" y="172.7">VCC</text>
<text x="204.8" y="170.9">24</text>
</g>
<g font-size="3.2">
<text x="179.2" y="96.8">12</text>
<text x="184.7" y="98.6">GND</text>
<text x="89.3" y="153.3">12</text>
<text x="94.8" y="155">GND</text>
<text x="179.2" y="153.3">12</text>
<text x="184.7" y="155">GND</text>
<text x="179.2" y="209.7">12</text>
<text x="184.7" y="211.5">GND</text>
</g>
</svg>
